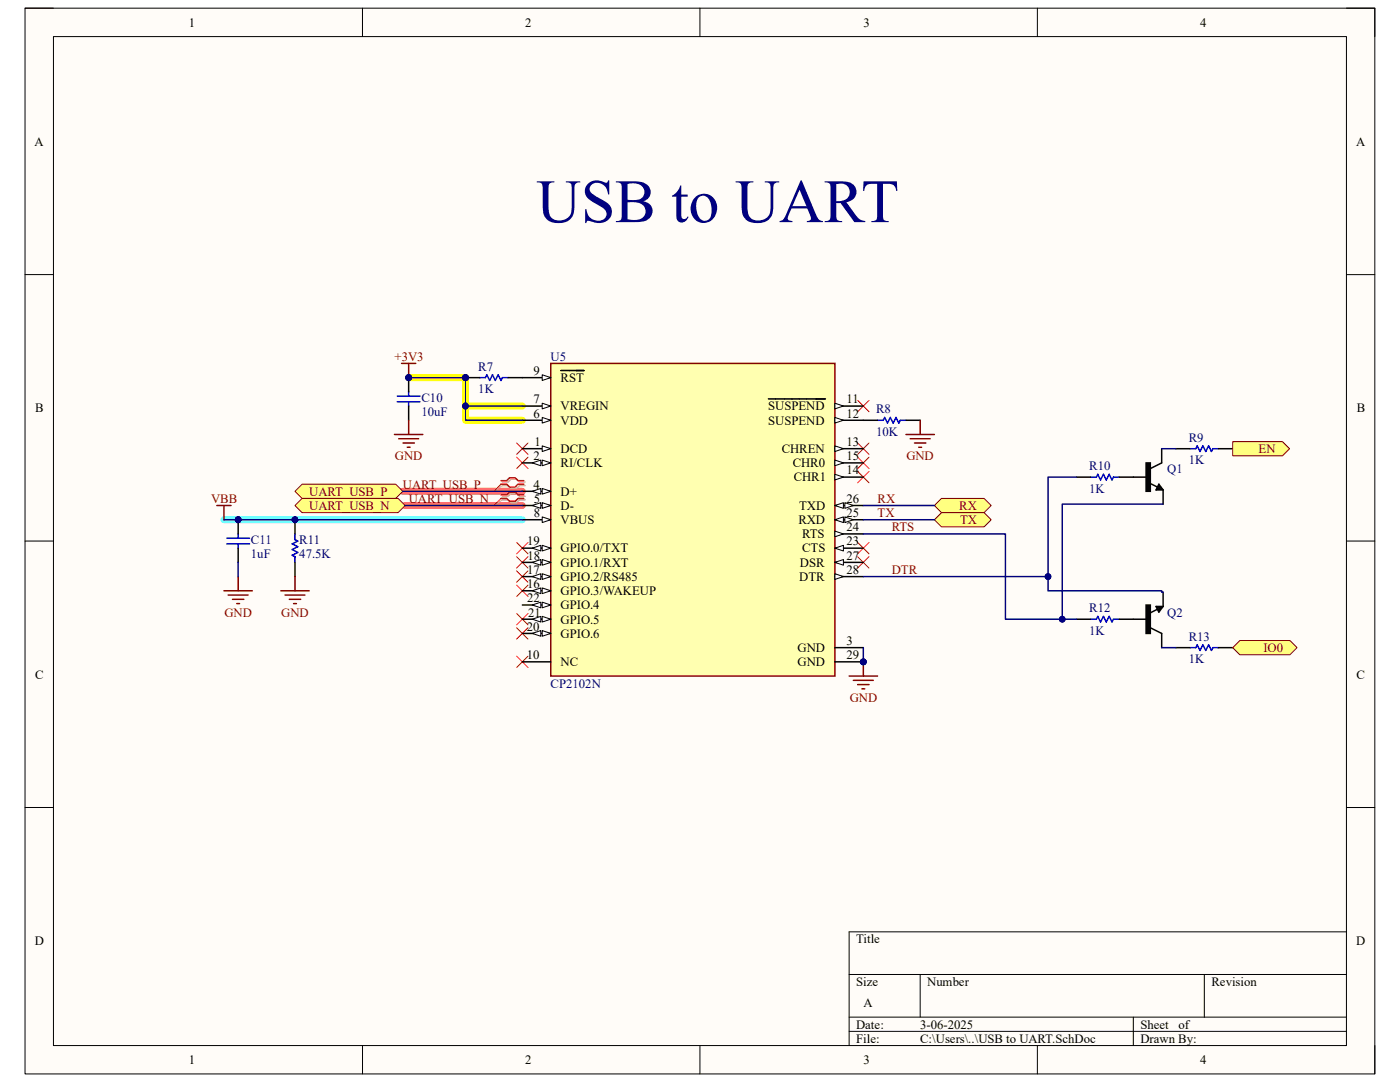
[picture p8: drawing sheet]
<svg xmlns="http://www.w3.org/2000/svg" width="279mm" height="216mm" viewBox="0 0 279 216" stroke-linecap="round" stroke-linejoin="round" font-family="sans-serif">
<path d="M5 1.6h269.4v212.7h-269.4z" fill-rule="evenodd" fill="#fffcf8"/>
<path d="M5 1.6h269.4v212.7h-269.4z" fill="none" stroke="#000" stroke-width=".2"/>
<path d="M10.7 7.3h258v201.3h-258z" fill-rule="evenodd" fill="#fffcf8"/>
<g fill="none" stroke="#000" stroke-width=".2">
<path d="M5 1.6h5.7M10.7 7.3h258v201.3h-258zM72.3 1.6v5.7M139.7 1.6v5.7M207 1.6v5.7M268.7 1.6h5.7v5.7M5 54.8h5.7M268.7 54.8h5.7M5 108h5.7M268.7 108h5.7M5 161.1h5.7M268.7 161.1h5.7"/>
<path d="M169.5 194.4h99.2M183.6 194.4v8.6M240.3 194.4v8.6M268.7 185.9h-99.2v22.7M72.3 208.6v5.7M139.7 208.6v5.7M169.5 203h99.2M169.5 205.8h99.2M207 208.6v5.7M226.2 203v5.6M274.4 208.6v5.7"/>
</g>
<path d="M44.7 103.7h59.5" fill="none" stroke="#6effff" stroke-width="1.4"/>
<path d="M80.4 98h23.8M80.9 100.9h23.3" fill="none" stroke="#ff6e6e" stroke-width="1.4"/>
<path d="M81.6 75.4h11.3v5.6h11.3M92.9 81v2.9h11.3" fill="none" stroke="#ff0" stroke-width="1.4"/>
<circle cx="58.9" cy="103.7" r=".57" fill="#000080"/>
<circle cx="58.9" cy="103.7" r=".57" fill="none" stroke="#000080" stroke-width=".2"/>
<path d="M58.9 106.5v1.2l.5 .3-1.1 .5 1.1 .6-1.1 .6 1.1 .5-1.1 .6 .6 .3v1.1" fill="none" stroke="#00f" stroke-width=".3"/>
<path d="M58.9 103.7v2.8" fill="none" stroke="#000" stroke-width=".3"/>
<circle cx="58.9" cy="103.7" r=".57" fill="#000080"/>
<circle cx="58.9" cy="103.7" r=".57" fill="none" stroke="#000080" stroke-width=".2"/>
<path d="M58.9 112.2v2.9" fill="none" stroke="#000" stroke-width=".3"/>
<circle cx="81.6" cy="75.4" r=".57" fill="#000080"/>
<circle cx="81.6" cy="75.4" r=".57" fill="none" stroke="#000080" stroke-width=".2"/>
<path d="M79.3 79h4.5M81.6 78.2v.8M79.3 80.2h4.5M81.6 80.2v.8" fill="none" stroke="#00f" stroke-width=".3"/>
<path d="M81.6 75.4v2.8" fill="none" stroke="#000" stroke-width=".3"/>
<circle cx="81.6" cy="75.4" r=".57" fill="#000080"/>
<circle cx="81.6" cy="75.4" r=".57" fill="none" stroke="#000080" stroke-width=".2"/>
<path d="M81.6 81v2.9" fill="none" stroke="#000" stroke-width=".3"/>
<path d="M80.1 72.5h2.9M81.6 72.5v2.9M78.7 86.7h5.7M79.6 87.5h3.9M80.4 88.4h2.3M81.3 89.2h.5M81.6 83.9v2.8" fill="none" stroke="#800000" stroke-width=".3"/>
<circle cx="81.6" cy="75.4" r=".57" fill="#000080"/>
<circle cx="81.6" cy="75.4" r=".57" fill="none" stroke="#000080" stroke-width=".2"/>
<circle cx="47.5" cy="103.7" r=".57" fill="#000080"/>
<circle cx="47.5" cy="103.7" r=".57" fill="none" stroke="#000080" stroke-width=".2"/>
<path d="M45.3 108.5h4.5M45.3 107.4h4.5M47.5 106.5v.9M47.5 108.5v.9" fill="none" stroke="#00f" stroke-width=".3"/>
<path d="M47.5 103.7v2.8" fill="none" stroke="#000" stroke-width=".3"/>
<circle cx="47.5" cy="103.7" r=".57" fill="#000080"/>
<circle cx="47.5" cy="103.7" r=".57" fill="none" stroke="#000080" stroke-width=".2"/>
<path d="M47.5 109.4v2.8" fill="none" stroke="#000" stroke-width=".3"/>
<path d="M43.3 100.9h2.8M44.7 117.9h5.7M44.7 100.9v2.8M45.5 118.7h4M46.4 119.6h2.3M47.5 115.1v2.8M56 117.9h5.7M56.9 118.7h4M57.7 119.6h2.3M58.9 115.1v2.8M47.2 120.4h.6M58.6 120.4h.6" fill="none" stroke="#800000" stroke-width=".3"/>
<path d="M103.1 88.4l2.3 2.3M103.1 91.2l2.3 2.3M105.4 88.4l-2.3 2.3M105.4 91.2l-2.3 2.3" fill="none" stroke="#f00" stroke-width=".2"/>
<circle cx="92.9" cy="75.4" r=".57" fill="#000080"/>
<circle cx="92.9" cy="75.4" r=".57" fill="none" stroke="#000080" stroke-width=".2"/>
<path d="M95.7 75.4h1.2l.2-.6 .6 1.1 .6-1.1 .6 1.1 .5-1.1 .6 1.1 .3-.5h1.1" fill="none" stroke="#00f" stroke-width=".3"/>
<path d="M92.9 75.4h2.8" fill="none" stroke="#000" stroke-width=".3"/>
<circle cx="92.9" cy="75.4" r=".57" fill="#000080"/>
<circle cx="92.9" cy="75.4" r=".57" fill="none" stroke="#000080" stroke-width=".2"/>
<path d="M101.4 75.4h2.8M172.3 83.9h2.8M180.8 83.9h2.8" fill="none" stroke="#000" stroke-width=".3"/>
<g fill="none" stroke="#f00" stroke-width=".2">
<path d="M171.2 79.9l2.2 2.3M173.4 79.9l-2.2 2.3M171.2 88.4l2.2 2.3M171.2 94.1l2.2 2.2M171.2 91.2l2.2 2.3M173.4 88.4l-2.2 2.3M173.4 94.1l-2.2 2.2M173.4 91.2l-2.2 2.3M103.1 116.8l2.3 2.2M103.1 113.9l2.3 2.3M103.1 111.1l2.3 2.2M103.1 108.2l2.3 2.3"/>
<path d="M105.4 116.8l-2.3 2.2M105.4 113.9l-2.3 2.3M105.4 111.1l-2.3 2.2M105.4 108.2l-2.3 2.3M171.2 108.2l2.2 2.3M173.4 108.2l-2.2 2.3M103.1 130.9l2.3 2.3M103.1 125.3l2.3 2.2M103.1 122.4l2.3 2.3M105.4 130.9l-2.3 2.3M105.4 125.3l-2.3 2.2M105.4 122.4l-2.3 2.3"/>
</g>
<path d="M175.1 83.9h1.2l.3-.6 .5 1.1 .6-1.1 .6 1.1 .5-1.1 .6 1.1 .3-.5h1.1" fill="none" stroke="#00f" stroke-width=".3"/>
<path d="M180.8 86.7h5.7M181.7 87.5h3.9M182.5 88.4h2.3M183.4 89.2h.5M183.6 83.9v2.8M169.5 134.9h5.6M170.3 135.8h4M171.2 136.6h2.2M172 137.5h.6M172.3 132.1v2.8" fill="none" stroke="#800000" stroke-width=".3"/>
<circle cx="172.3" cy="132.1" r=".57" fill="#000080"/>
<circle cx="172.3" cy="132.1" r=".57" fill="none" stroke="#000080" stroke-width=".2"/>
<path d="M171.2 111.1l2.2 2.2M173.4 111.1l-2.2 2.2" fill="none" stroke="#f00" stroke-width=".2"/>
<g fill="#000">
<path d="M228.7 92.4h.9v5.6h-.9z" fill-rule="evenodd"/>
<path d="M228.7 120.7h.9v5.7h-.9z" fill-rule="evenodd"/>
</g>
<g fill="none" stroke="#000" stroke-width=".3">
<path d="M214.8 95.2h2.9M223.3 95.2h5.7M228.7 92.4h.9v5.6h-.9zM229.6 96.5l1.4 .7M231.3 96.6l.8 1.2h-1.4zM231.3 97.2l.1 .3h-.4l.3-.6 .5 .7h-.8M231.8 89.5v2.9l-2.2 1.1M232.1 97.8v2.8M234.7 89.5h2.8M243.2 89.5h2.8M232.1 118.2v2.8M214.8 123.6h2.9"/>
<path d="M223.3 123.6h5.7M228.7 120.7h.9v5.7h-.9zM229.6 125.3l2.2 1.1v2.8M230.7 121h1.4l-.8 1.1zM231 121.6l-1.4 .7M231 121.1h.8l-.5 .8-.3-.6h.4l-.1 .3M234.7 129.2h2.8M243.2 129.2h2.8"/>
</g>
<path d="M217.7 95.2h1.1l.3-.6 .5 1.2 .6-1.2 .6 1.2 .6-1.2 .5 1.2 .3-.6h1.1M237.5 89.5h1.2l.2-.5 .6 1.1 .6-1.1 .5 1.1 .6-1.1 .6 1.1 .3-.6h1.1M217.7 123.6h1.1l.3-.6 .5 1.1 .6-1.1 .6 1.1 .6-1.1 .5 1.1 .3-.5h1.1M237.5 129.2h1.2l.2-.5 .6 1.1 .6-1.1 .5 1.1 .6-1.1 .6 1.1 .3-.6h1.1" fill="none" stroke="#00f" stroke-width=".3"/>
<path d="M246 88.1h9.9l1.5 1.4-1.5 1.5h-9.9z" fill-rule="evenodd" fill="#ffff80"/>
<path d="M246 88.1h9.9l1.5 1.4-1.5 1.5h-9.9z" fill="none" stroke="#800000" stroke-width=".2"/>
<path d="M247.4 127.8h10l1.5 1.4-1.5 1.5h-10l-1.4-1.5z" fill-rule="evenodd" fill="#ffff80"/>
<path d="M247.4 127.8h10l1.5 1.4-1.5 1.5h-10l-1.4-1.5z" fill="none" stroke="#800000" stroke-width=".2"/>
<circle cx="172.3" cy="132.1" r=".57" fill="#000080"/>
<circle cx="172.3" cy="132.1" r=".57" fill="none" stroke="#000080" stroke-width=".2"/>
<path d="M109.9 72.5h56.7v62.4h-56.7z" fill-rule="evenodd" fill="#ffffb0"/>
<path d="M109.9 72.5h56.7v62.4h-56.7z" fill="none" stroke="#800000" stroke-width=".3"/>
<path d="M104.2 75.4h5.7" fill="none" stroke="#000" stroke-width=".3"/>
<path d="M108.2 74.8l1.7 .6-1.7 .5z" fill="#f8fcff"/>
<path d="M108.2 74.8l1.7 .6-1.7 .5z" fill="none" stroke="#000" stroke-width=".2"/>
<path d="M111.9 73.9h4.7M104.2 81h5.7" fill="none" stroke="#000" stroke-width=".3"/>
<path d="M108.2 80.5l1.7 .5-1.7 .6z" fill="#f8fcff"/>
<path d="M108.2 80.5l1.7 .5-1.7 .6z" fill="none" stroke="#000" stroke-width=".2"/>
<path d="M104.2 89.5h5.7" fill="none" stroke="#000" stroke-width=".3"/>
<path d="M108.2 89l1.7 .5-1.7 .6z" fill="#f8fcff"/>
<path d="M108.2 89l1.7 .5-1.7 .6z" fill="none" stroke="#000" stroke-width=".2"/>
<path d="M104.2 92.4h5.7" fill="none" stroke="#000" stroke-width=".3"/>
<path d="M108.2 91.8l1.7 .6-1.7 .5z" fill="#f8fcff"/>
<path d="M108.2 91.8l1.7 .6-1.7 .5z" fill="none" stroke="#000" stroke-width=".2"/>
<path d="M106.2 92.4l1.7-.6v1.1z" fill="#f8fcff"/>
<path d="M106.2 92.4l1.7-.6v1.1z" fill="none" stroke="#000" stroke-width=".2"/>
<path d="M104.2 98h5.7" fill="none" stroke="#000" stroke-width=".3"/>
<path d="M108.2 97.5l1.7 .5-1.7 .6z" fill="#f8fcff"/>
<path d="M108.2 97.5l1.7 .5-1.7 .6z" fill="none" stroke="#000" stroke-width=".2"/>
<path d="M106.2 98l1.7-.5v1.1z" fill="#f8fcff"/>
<path d="M106.2 98l1.7-.5v1.1z" fill="none" stroke="#000" stroke-width=".2"/>
<path d="M104.2 100.9h5.7" fill="none" stroke="#000" stroke-width=".3"/>
<path d="M108.2 100.3l1.7 .6-1.7 .5z" fill="#f8fcff"/>
<path d="M108.2 100.3l1.7 .6-1.7 .5z" fill="none" stroke="#000" stroke-width=".2"/>
<path d="M106.2 100.9l1.7-.6v1.1z" fill="#f8fcff"/>
<path d="M106.2 100.9l1.7-.6v1.1z" fill="none" stroke="#000" stroke-width=".2"/>
<path d="M104.2 103.7h5.7" fill="none" stroke="#000" stroke-width=".3"/>
<path d="M108.2 103.1l1.7 .6-1.7 .6z" fill="#f8fcff"/>
<path d="M108.2 103.1l1.7 .6-1.7 .6z" fill="none" stroke="#000" stroke-width=".2"/>
<path d="M104.2 109.4h5.7" fill="none" stroke="#000" stroke-width=".3"/>
<path d="M108.2 108.8l1.7 .6-1.7 .5z" fill="#f8fcff"/>
<path d="M108.2 108.8l1.7 .6-1.7 .5z" fill="none" stroke="#000" stroke-width=".2"/>
<path d="M106.2 109.4l1.7-.6v1.1z" fill="#f8fcff"/>
<path d="M106.2 109.4l1.7-.6v1.1z" fill="none" stroke="#000" stroke-width=".2"/>
<path d="M104.2 112.2h5.7" fill="none" stroke="#000" stroke-width=".3"/>
<path d="M108.2 111.6l1.7 .6-1.7 .6z" fill="#f8fcff"/>
<path d="M108.2 111.6l1.7 .6-1.7 .6z" fill="none" stroke="#000" stroke-width=".2"/>
<path d="M106.2 112.2l1.7-.6v1.2z" fill="#f8fcff"/>
<path d="M106.2 112.2l1.7-.6v1.2z" fill="none" stroke="#000" stroke-width=".2"/>
<path d="M104.2 115.1h5.7" fill="none" stroke="#000" stroke-width=".3"/>
<path d="M108.2 114.5l1.7 .6-1.7 .5z" fill="#f8fcff"/>
<path d="M108.2 114.5l1.7 .6-1.7 .5z" fill="none" stroke="#000" stroke-width=".2"/>
<path d="M106.2 115.1l1.7-.6v1.1z" fill="#f8fcff"/>
<path d="M106.2 115.1l1.7-.6v1.1z" fill="none" stroke="#000" stroke-width=".2"/>
<path d="M104.2 117.9h5.7" fill="none" stroke="#000" stroke-width=".3"/>
<path d="M108.2 117.3l1.7 .6-1.7 .6z" fill="#f8fcff"/>
<path d="M108.2 117.3l1.7 .6-1.7 .6z" fill="none" stroke="#000" stroke-width=".2"/>
<path d="M106.2 117.9l1.7-.6v1.2z" fill="#f8fcff"/>
<path d="M106.2 117.9l1.7-.6v1.2z" fill="none" stroke="#000" stroke-width=".2"/>
<path d="M104.2 120.7h5.7" fill="none" stroke="#000" stroke-width=".3"/>
<path d="M108.2 120.2l1.7 .5-1.7 .6z" fill="#f8fcff"/>
<path d="M108.2 120.2l1.7 .5-1.7 .6z" fill="none" stroke="#000" stroke-width=".2"/>
<path d="M106.2 120.7l1.7-.5v1.1z" fill="#f8fcff"/>
<path d="M106.2 120.7l1.7-.5v1.1z" fill="none" stroke="#000" stroke-width=".2"/>
<path d="M104.2 123.6h5.7" fill="none" stroke="#000" stroke-width=".3"/>
<path d="M108.2 123l1.7 .6-1.7 .5z" fill="#f8fcff"/>
<path d="M108.2 123l1.7 .6-1.7 .5z" fill="none" stroke="#000" stroke-width=".2"/>
<path d="M106.2 123.6l1.7-.6v1.1z" fill="#f8fcff"/>
<path d="M106.2 123.6l1.7-.6v1.1z" fill="none" stroke="#000" stroke-width=".2"/>
<path d="M104.2 126.4h5.7" fill="none" stroke="#000" stroke-width=".3"/>
<path d="M108.2 125.8l1.7 .6-1.7 .6z" fill="#f8fcff"/>
<path d="M108.2 125.8l1.7 .6-1.7 .6z" fill="none" stroke="#000" stroke-width=".2"/>
<path d="M106.2 126.4l1.7-.6v1.2z" fill="#f8fcff"/>
<path d="M106.2 126.4l1.7-.6v1.2z" fill="none" stroke="#000" stroke-width=".2"/>
<path d="M104.2 83.9h5.7M104.2 132.1h5.7" fill="none" stroke="#000" stroke-width=".3"/>
<path d="M108.2 83.3l1.7 .6-1.7 .5z" fill="#f8fcff"/>
<path d="M108.2 83.3l1.7 .6-1.7 .5z" fill="none" stroke="#000" stroke-width=".2"/>
<path d="M166.6 81h5.7" fill="none" stroke="#000" stroke-width=".3"/>
<path d="M166.6 80.5l1.7 .5-1.7 .6z" fill="#f8fcff"/>
<path d="M166.6 80.5l1.7 .5-1.7 .6z" fill="none" stroke="#000" stroke-width=".2"/>
<path d="M153.4 79.6h11.3M166.6 83.9h5.7" fill="none" stroke="#000" stroke-width=".3"/>
<path d="M166.6 83.3l1.7 .6-1.7 .5z" fill="#f8fcff"/>
<path d="M166.6 83.3l1.7 .6-1.7 .5z" fill="none" stroke="#000" stroke-width=".2"/>
<path d="M166.6 89.5h5.7" fill="none" stroke="#000" stroke-width=".3"/>
<path d="M166.6 89l1.7 .5-1.7 .6z" fill="#f8fcff"/>
<path d="M166.6 89l1.7 .5-1.7 .6z" fill="none" stroke="#000" stroke-width=".2"/>
<path d="M166.6 92.4h5.7" fill="none" stroke="#000" stroke-width=".3"/>
<path d="M166.6 91.8l1.7 .6-1.7 .5z" fill="#f8fcff"/>
<path d="M166.6 91.8l1.7 .6-1.7 .5z" fill="none" stroke="#000" stroke-width=".2"/>
<path d="M166.6 95.2h5.7" fill="none" stroke="#000" stroke-width=".3"/>
<path d="M166.6 94.6l1.7 .6-1.7 .6z" fill="#f8fcff"/>
<path d="M166.6 94.6l1.7 .6-1.7 .6z" fill="none" stroke="#000" stroke-width=".2"/>
<path d="M166.6 100.9h5.7" fill="none" stroke="#000" stroke-width=".3"/>
<path d="M166.6 100.9l1.7-.6v1.1z" fill="#f8fcff"/>
<path d="M166.6 100.9l1.7-.6v1.1z" fill="none" stroke="#000" stroke-width=".2"/>
<path d="M168.6 100.3l1.7 .6-1.7 .5z" fill="#f8fcff"/>
<path d="M168.6 100.3l1.7 .6-1.7 .5z" fill="none" stroke="#000" stroke-width=".2"/>
<path d="M166.6 103.7h5.7" fill="none" stroke="#000" stroke-width=".3"/>
<path d="M166.6 103.7l1.7-.6v1.2z" fill="#f8fcff"/>
<path d="M166.6 103.7l1.7-.6v1.2z" fill="none" stroke="#000" stroke-width=".2"/>
<path d="M168.6 103.1l1.7 .6-1.7 .6z" fill="#f8fcff"/>
<path d="M168.6 103.1l1.7 .6-1.7 .6z" fill="none" stroke="#000" stroke-width=".2"/>
<path d="M166.6 106.5h5.7" fill="none" stroke="#000" stroke-width=".3"/>
<path d="M166.6 106l1.7 .5-1.7 .6z" fill="#f8fcff"/>
<path d="M166.6 106l1.7 .5-1.7 .6z" fill="none" stroke="#000" stroke-width=".2"/>
<path d="M166.6 109.4h5.7" fill="none" stroke="#000" stroke-width=".3"/>
<path d="M166.6 109.4l1.7-.6v1.1z" fill="#f8fcff"/>
<path d="M166.6 109.4l1.7-.6v1.1z" fill="none" stroke="#000" stroke-width=".2"/>
<path d="M166.6 112.2h5.7" fill="none" stroke="#000" stroke-width=".3"/>
<path d="M166.6 112.2l1.7-.6v1.2z" fill="#f8fcff"/>
<path d="M166.6 112.2l1.7-.6v1.2z" fill="none" stroke="#000" stroke-width=".2"/>
<path d="M166.6 115.1h5.7" fill="none" stroke="#000" stroke-width=".3"/>
<path d="M166.6 114.5l1.7 .6-1.7 .5z" fill="#f8fcff"/>
<path d="M166.6 114.5l1.7 .6-1.7 .5z" fill="none" stroke="#000" stroke-width=".2"/>
<path d="M166.6 129.2h5.7M166.6 132.1h5.7" fill="none" stroke="#000" stroke-width=".3"/>
<circle cx="172.3" cy="132.1" r=".57" fill="#000080"/>
<circle cx="172.3" cy="132.1" r=".57" fill="none" stroke="#000080" stroke-width=".2"/>
<path d="M186.5 103.7l1.4-1.4h8.5l1.4 1.4-1.4 1.4h-8.5z" fill-rule="evenodd" fill="#ffff80"/>
<path d="M186.5 103.7l1.4-1.4h8.5l1.4 1.4-1.4 1.4h-8.5z" fill="none" stroke="#800000" stroke-width=".2"/>
<path d="M186.5 100.9l1.4-1.4h8.5l1.4 1.4-1.4 1.4h-8.5z" fill-rule="evenodd" fill="#ffff80"/>
<path d="M186.5 100.9l1.4-1.4h8.5l1.4 1.4-1.4 1.4h-8.5z" fill="none" stroke="#800000" stroke-width=".2"/>
<path d="M100.3 96.2h1.1l.6-.6h1.1l.6 .6h1.1M100.3 96.9h1.1l.6 .6h1.1l.6-.6h1.1M100.3 99h1.1l.6-.5h1.1l.6 .5h1.1M100.3 99.7h1.1l.6 .6h1.1l.6-.6h1.1" fill="none" stroke="#d0a19e" stroke-width=".3"/>
<path d="M100.3 96.9l-1.7 1.1M100.3 99.7l-1.7 1.2" fill="none" stroke="#d0a19e" stroke-width=".2"/>
<path d="M100 95.9h1.1l.6-.6h1.1l.6 .6h1.1M100 96.6h1.1l.6 .6h1.1l.6-.6h1.1M100 98.7h1.1l.6-.5h1.1l.6 .5h1.1M100 99.5h1.1l.6 .5h1.1l.6-.5h1.1" fill="none" stroke="#f00" stroke-width=".3"/>
<path d="M100 96.6l-1.4 1.4M100 99.5l-1.4 1.4" fill="none" stroke="#f00" stroke-width=".2"/>
<path d="M58.9 98l1.4-1.4h18.7l1.4 1.4-1.4 1.5h-18.7z" fill-rule="evenodd" fill="#ffff80"/>
<path d="M58.9 98l1.4-1.4h18.7l1.4 1.4-1.4 1.5h-18.7z" fill="none" stroke="#800000" stroke-width=".2"/>
<path d="M58.9 100.9l1.4-1.4h19.1l1.5 1.4-1.5 1.4h-19.1z" fill-rule="evenodd" fill="#ffff80"/>
<path d="M58.9 100.9l1.4-1.4h19.1l1.5 1.4-1.5 1.4h-19.1z" fill="none" stroke="#800000" stroke-width=".2"/>
<path d="M44.7 103.7h2.8M47.5 112.2v2.9" fill="none" stroke="#000080" stroke-width=".3"/>
<circle cx="47.5" cy="103.7" r=".57" fill="#000080"/>
<circle cx="47.5" cy="103.7" r=".57" fill="none" stroke="#000080" stroke-width=".2"/>
<path d="M172.3 129.2v2.9" fill="none" stroke="#000080" stroke-width=".3"/>
<circle cx="172.3" cy="132.1" r=".57" fill="#000080"/>
<circle cx="172.3" cy="132.1" r=".57" fill="none" stroke="#000080" stroke-width=".2"/>
<path d="M232.1 100.6h-20.1v23h2.8" fill="none" stroke="#000080" stroke-width=".3"/>
<circle cx="212" cy="123.6" r=".57" fill="#000080"/>
<circle cx="212" cy="123.6" r=".57" fill="none" stroke="#000080" stroke-width=".2"/>
<path d="M80.4 98h23.8M172.3 106.5h28.3v17.1h11.4M172.3 103.7h14.2M172.3 100.9h14.2M231.8 129.2h2.9" fill="none" stroke="#000080" stroke-width=".3"/>
<circle cx="212" cy="123.6" r=".57" fill="#000080"/>
<circle cx="212" cy="123.6" r=".57" fill="none" stroke="#000080" stroke-width=".2"/>
<path d="M172.3 115.1h36.9" fill="none" stroke="#000080" stroke-width=".3"/>
<circle cx="209.2" cy="115.1" r=".57" fill="#000080"/>
<circle cx="209.2" cy="115.1" r=".57" fill="none" stroke="#000080" stroke-width=".2"/>
<path d="M214.8 95.2h-5.6v22.7h22.6v.3h.3" fill="none" stroke="#000080" stroke-width=".3"/>
<circle cx="209.2" cy="115.1" r=".57" fill="#000080"/>
<circle cx="209.2" cy="115.1" r=".57" fill="none" stroke="#000080" stroke-width=".2"/>
<path d="M231.8 89.5h2.9M47.5 103.7h56.7" fill="none" stroke="#000080" stroke-width=".3"/>
<circle cx="58.9" cy="103.7" r=".57" fill="#000080"/>
<circle cx="58.9" cy="103.7" r=".57" fill="none" stroke="#000080" stroke-width=".2"/>
<circle cx="47.5" cy="103.7" r=".57" fill="#000080"/>
<circle cx="47.5" cy="103.7" r=".57" fill="none" stroke="#000080" stroke-width=".2"/>
<path d="M81.6 75.4h11.3M80.9 100.9h23.3" fill="none" stroke="#000080" stroke-width=".3"/>
<circle cx="81.6" cy="75.4" r=".57" fill="#000080"/>
<circle cx="81.6" cy="75.4" r=".57" fill="none" stroke="#000080" stroke-width=".2"/>
<circle cx="92.9" cy="75.4" r=".57" fill="#000080"/>
<circle cx="92.9" cy="75.4" r=".57" fill="none" stroke="#000080" stroke-width=".2"/>
<path d="M92.9 75.4v5.6h11.3" fill="none" stroke="#000080" stroke-width=".3"/>
<circle cx="92.9" cy="75.4" r=".57" fill="#000080"/>
<circle cx="92.9" cy="75.4" r=".57" fill="none" stroke="#000080" stroke-width=".2"/>
<circle cx="92.9" cy="81" r=".57" fill="#000080"/>
<circle cx="92.9" cy="81" r=".57" fill="none" stroke="#000080" stroke-width=".2"/>
<path d="M92.9 81v2.9h11.3" fill="none" stroke="#000080" stroke-width=".3"/>
<circle cx="92.9" cy="81" r=".57" fill="#000080"/>
<circle cx="92.9" cy="81" r=".57" fill="none" stroke="#000080" stroke-width=".2"/>
<text font-size="12.3" fill="#000080" x="107.1" y="44.3">USB to UART</text>
<g font-size="2.5">
<text x="37.7" y="5.3">1</text>
<text x="104.8" y="5.3">2</text>
<text x="172.3" y="5.3">3</text>
<text x="239.5" y="5.3">4</text>
<text x="6.9" y="29.1">A</text>
<text x="270.6" y="29.1">A</text>
<text x="106.5" y="74.8">9</text>
<text x="111.9" y="76.2">RST</text>
<text x="7" y="82.3">B</text>
<text x="106.5" y="80.5">7</text>
<text x="106.5" y="83.3">6</text>
<text x="111.9" y="81.9">VREGIN</text>
<text x="153.3" y="81.9">SUSPEND</text>
<text x="168.9" y="80.5">11</text>
<text x="168.9" y="83.3">12</text>
<text x="270.8" y="82.3">B</text>
<text x="106.7" y="89">1</text>
<text x="111.9" y="84.7">VDD</text>
<text x="153.3" y="84.7">SUSPEND</text>
<text x="168.9" y="89">13</text>
<text x="106.5" y="91.8">2</text>
<text x="111.9" y="90.4">DCD</text>
<text x="111.9" y="93.2">RI/CLK</text>
<text x="156" y="90.4">CHREN</text>
<text x="158.2" y="93.2">CHR0</text>
<text x="168.9" y="91.8">15</text>
<text x="168.9" y="94.7">14</text>
<text x="106.5" y="97.5">4</text>
<text x="106.5" y="100.3">5</text>
<text x="111.9" y="98.9">D+</text>
<text x="111.9" y="101.7">D-</text>
<text x="158.4" y="96.1">CHR1</text>
<text x="159.5" y="101.7">TXD</text>
<text x="168.9" y="100.3">26</text>
<text x="106.5" y="103.2">8</text>
<text x="111.9" y="104.6">VBUS</text>
<text x="159.3" y="104.6">RXD</text>
<text x="160.1" y="107.4">RTS</text>
<text x="168.9" y="103.2">25</text>
<text x="168.9" y="106">24</text>
<text x="105.2" y="108.8">19</text>
<text x="105.2" y="111.7">18</text>
<text x="111.9" y="110.2">GPIO.0/TXT</text>
<text x="111.9" y="113.1">GPIO.1/RXT</text>
<text x="159.6" y="113.1">DSR</text>
<text x="160.1" y="110.2">CTS</text>
<text x="168.9" y="108.8">23</text>
<text x="168.9" y="111.7">27</text>
<text x="105.2" y="114.5">17</text>
<text x="105.2" y="117.3">16</text>
<text x="111.9" y="115.9">GPIO.2/RS485</text>
<text x="111.9" y="118.7">GPIO.3/WAKEUP</text>
<text x="159.5" y="115.9">DTR</text>
<text x="168.9" y="114.5">28</text>
<text x="105.2" y="125.9">20</text>
<text x="105.2" y="120.2">22</text>
<text x="105.4" y="123">21</text>
<text x="111.9" y="121.6">GPIO.4</text>
<text x="111.9" y="124.4">GPIO.5</text>
<text x="105.2" y="131.5">10</text>
<text x="111.9" y="127.3">GPIO.6</text>
<text x="159.2" y="130.1">GND</text>
<text x="168.9" y="128.7">3</text>
<text x="168.9" y="131.5">29</text>
<text x="7" y="135.4">C</text>
<text x="111.9" y="132.9">NC</text>
<text x="159.2" y="132.9">GND</text>
<text x="270.7" y="135.4">C</text>
<text x="6.9" y="188.6">D</text>
<text x="170.9" y="188.2">Title</text>
<text x="270.7" y="188.6">D</text>
<text x="170.9" y="196.7">Size</text>
<text x="185" y="196.7">Number</text>
<text x="241.8" y="196.7">Revision</text>
<text x="172.3" y="201">A</text>
<text x="170.9" y="205.2">Date:</text>
<text x="170.9" y="208.1">File:</text>
<text x="183.6" y="205.2">3-06-2025</text>
<text x="183.7" y="208.1">C:\Users\..\USB to UART.SchDoc</text>
<text x="227.6" y="205.2">Sheet</text>
<text x="227.6" y="208.1">Drawn By:</text>
<text x="235.2" y="205.2">of</text>
<text x="37.7" y="212.3">1</text>
<text x="104.8" y="212.3">2</text>
<text x="172.3" y="212.3">3</text>
<text x="239.5" y="212.3">4</text>
</g>
<g font-size="2.5" fill="#800000">
<text x="78.7" y="72">+3V3</text>
<text x="78.8" y="91.8">GND</text>
<text x="180.9" y="91.8">GND</text>
<text x="251.2" y="90.4">EN</text>
<text x="42.1" y="100.3">VBB</text>
<text x="61.7" y="98.9">UART_USB_P</text>
<text x="61.7" y="101.7">UART_USB_N</text>
<text x="80.4" y="97.5">UART_USB_P</text>
<text x="81.6" y="100.3">UART_USB_N</text>
<text x="175.1" y="100.3">RX</text>
<text x="191.4" y="101.7">RX</text>
<text x="175.1" y="103.2">TX</text>
<text x="178" y="106">RTS</text>
<text x="191.6" y="104.6">TX</text>
<text x="178" y="114.5">DTR</text>
<text x="44.8" y="123">GND</text>
<text x="56.1" y="123">GND</text>
<text x="252.1" y="130.1">IO0</text>
<text x="169.6" y="140">GND</text>
</g>
<g font-size="2.5" fill="#000080">
<text x="109.9" y="72">U5</text>
<text x="95.5" y="74">R7</text>
<text x="84.1" y="80.2">C10</text>
<text x="84.1" y="83">10uF</text>
<text x="95.5" y="78.5">1K</text>
<text x="174.8" y="82.5">R8</text>
<text x="174.8" y="87">10K</text>
<text x="237.2" y="88.1">R9</text>
<text x="217.4" y="93.8">R10</text>
<text x="233" y="94.4">Q1</text>
<text x="237.2" y="92.7">1K</text>
<text x="217.4" y="98.3">1K</text>
<text x="50.1" y="108.5">C11</text>
<text x="50.1" y="111.4">1uF</text>
<text x="59.7" y="108.5">R11</text>
<text x="59.7" y="111.4">47.5K</text>
<text x="217.4" y="122.2">R12</text>
<text x="233" y="123">Q2</text>
<text x="217.4" y="126.7">1K</text>
<text x="237.2" y="127.8">R13</text>
<text x="109.9" y="137.2">CP2102N</text>
<text x="237.2" y="132.4">1K</text>
</g>
</svg>
